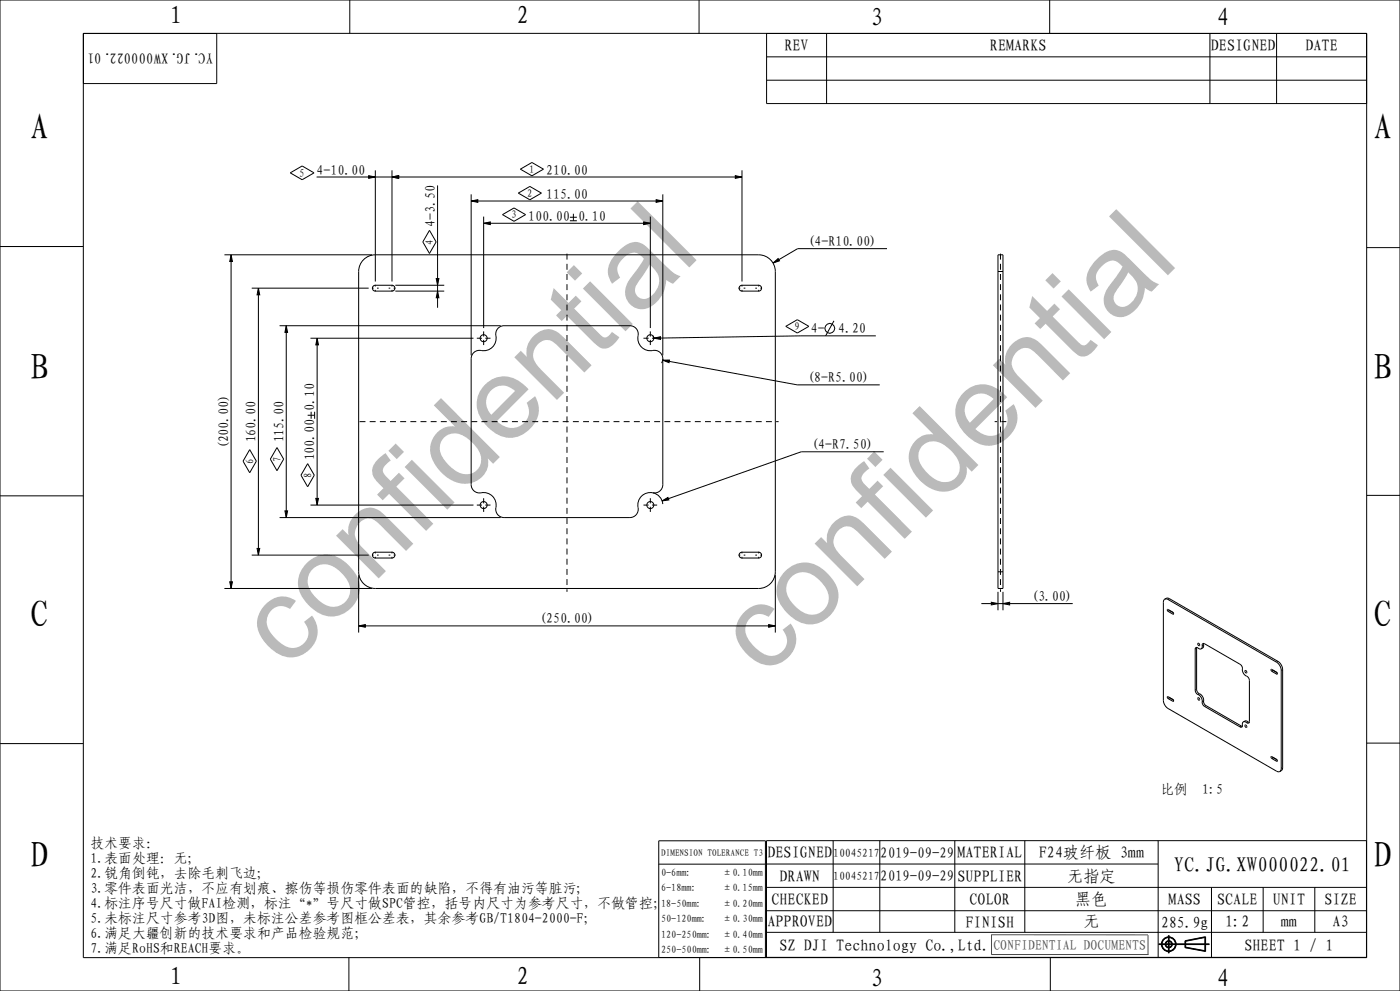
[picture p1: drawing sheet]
<svg xmlns="http://www.w3.org/2000/svg" width="420mm" height="297mm" viewBox="0 0 420 297" stroke-linecap="round" stroke-linejoin="round" font-family="sans-serif">
<g fill="#000">
<path d="M110.6 52.6l2 .4-2 .4zM117.6 53l2-.4v.8zM220.6 52.6l2 .4-2 .4zM69.3 76.4l.4 2h-.8zM141.3 60.2l2-.4v.8zM145.1 66.9l2-.4v.8zM193.1 66.5l2 .4-2 .4zM196.8 59.8l2 .4-2 .4zM231.9 78.8l1.5-1.3 .4 .7zM77.5 86.4l.4 2h-.8zM85.9 97.6l.4 2h-.8zM130.9 83.5h.8l-.4 2z"/>
<path d="M131.3 87.2l.4 2h-.8zM95.1 101.4l.4 2h-.8zM196.1 101.3l2-.4 .1 .8zM198.8 107.9h2l-.1 .8zM85.5 153.1h.8l-.4 2zM94.7 149.4h.8l-.4 2zM198.6 150.1l1.8-1 .3 .7zM68.9 174.4h.8l-.4 2zM77.1 164.4h.8l-.4 2zM107.6 187.6l2-.4v.8zM230.6 187.2l2 .4-2 .4zM297.4 180.5l2 .4-2 .4z"/>
<path d="M300.9 180.9l2-.4v.8z"/>
</g>
<g fill="none" stroke="#000" stroke-width=".3">
<path d="M0 0h420v297h-420zM25 10h385v277h-385zM25 10h40v15h-40zM104.9 0v10M209.7 0v10M230 10h180v21h-180zM230 17h180M248 10v21M314.9 0v10M363 10v21M383 10v21M230 24h180"/>
<path d="M87.1 51.8l3.5-2.1 3.6 2.1-3.6 2.1zM95 53h127.6M110.6 52.6l2 .4-2 .4zM112.6 51v33.4M117.6 53l2-.4v.8zM117.6 51v33.4M131.3 55.6v36.6M141.3 58.2v48.3M155.5 57.9l3.5-2 3.4 2-3.4 2zM156.1 50.7l3.5-2 3.4 2-3.4 2zM196.8 59.8l2 .4-2 .4zM198.8 58.2v48.3"/>
<path d="M220.6 52.6l2 .4-2 .4zM222.6 51v33.4M0 73.9h25M67.3 76.4h44.3M69.3 76.4l.4 2h-.8zM69.3 76.4v100M108.8 78.1a5 5 0 0 1 3.8-1.7h115a5 5 0 0 1 5 5v90a5 5 0 0 1-5 5h-115a5 5 0 0 1-5-5v-90a5 5 0 0 1 1.2-3.3zM128.8 69l2 3.5-2 3.5-2-3.5zM141.3 60.2l2-.4v.8zM141.3 60.2h57.5M145.1 66.9l2-.4v.8zM145.1 64.9v33.4"/>
<path d="M145.1 66.9h50M150.7 64.3l3.5-2 3.5 2-3.5 2zM171 65.1h2.1M171 66.2h2.1M172 64.1v2.1M193.1 66.5l2 .4-2 .4zM195.1 64.9v33.4M231.9 78.8l1.5-1.3 .4 .7zM266.1 74.5h-26.8l-7.4 4.3M299.4 76.4h1.5v100h-1.5zM410 74.2h10M75.5 86.4h35.1"/>
<path d="M77.5 86.4l.4 2h-.8zM77.5 86.4v80M83.9 97.6h66.3M85.9 97.6l.4 2h-.8zM85.9 97.6v57.5M112 85.7l.6-.2h5a.88 .88 0 0 1 .9 .9 .88 .88 0 0 1-.9 .8h-5a.87 .87 0 0 1-.8-.5 .87 .87 0 0 1 .2-1zM118.6 87.2h14.7M118.6 85.5h14.7M130.9 83.5h.8l-.4 2zM131.3 87.2l.4 2h-.8zM222 85.7l.6-.2h5a.88 .88 0 0 1 .9 .9 .88 .88 0 0 1-.9 .8h-5a.87 .87 0 0 1-.8-.5 .87 .87 0 0 1 .2-1zM235.7 97.8l3.5-2 3.5 2-3.5 2z"/>
<path d="M250.2 96.2l-2.5 4.5M93.1 101.4h48.9M95.1 101.4l.4 2h-.8zM95.1 101.4v50M195.8 100.6l.3 .8M196.1 101.3l2-.4 .1 .8zM198.8 107.9h2l-.1 .8zM198.8 107.9l40.4 7.4h24.7M198.8 107.5a2.63 2.63 0 0 0-3.6-2.4 3.8 3.8 0 0 1-3.7-4.9 2.5 2.5 0 0 0-2.5-2.6h-37.8a2.63 2.63 0 0 0-2.4 3.6 3.8 3.8 0 0 1-4.9 3.8 2.5 2.5 0 0 0-2.6 2.5v37.7a2.63 2.63 0 0 0 3.7 2.4 3.8 3.8 0 0 1 3.7 5 2.5 2.5 0 0 0 2.5 2.5h37.8a2.63 2.63 0 0 0 2.3-3.6 3.8 3.8 0 0 1 4.5-3.8M198.8 107.5v37.7a2.5 2.5 0 0 1-3 2.5M198.8 107.5l-.3 1.3M262.8 100.7h-22.5l-44.2 .6"/>
<path d="M74.9 134.8l2 3.4-2 3.5-2-3.5zM83.1 134.1l2 3.5-2 3.5-2-3.5zM92.3 124.4h2.1M92.3 139l2 3.4-2 3.5-2-3.5zM93.3 123.4v2.1M94.4 123.4v2.1M265.1 135.4h-24.7l-41.8 14.7M0 148.6h25M83.9 155.1h66.3M85.5 153.1h.8l-.4 2zM93.1 151.4h48.9M94.7 149.4h.8l-.4 2z"/>
<path d="M195.8 147.7a3.7 3.7 0 0 1 3 3.4M198.6 150.1l1.8-1 .3 .7zM410 148.5h10M67.3 176.4h44.3M68.9 174.4h.8l-.4 2zM75.5 166.4h35.1M77.1 164.4h.8l-.4 2zM107.6 172.4v17.2M112 165.7l.6-.2h5a.88 .88 0 0 1 .9 .9 .88 .88 0 0 1-.9 .8h-5a.87 .87 0 0 1-.8-.5 .87 .87 0 0 1 .2-1zM222 165.7l.6-.2h5a.88 .88 0 0 1 .9 .9 .88 .88 0 0 1-.9 .8h-5a.87 .87 0 0 1-.8-.5 .87 .87 0 0 1 .2-1zM232.6 172.4v17.2M299.4 177.4v5.5"/>
<path d="M300.9 177.4v5.5M349.4 179.6l.8-.4 .6 .2 32.6 18.8 .9 .9 .5 1.6v29.4l-.2 .7-.6 .4M349.4 179.6l-.4 .8v29.5l.5 1.6 .9 .8 32.6 18.8 1 .1M349.4 179.6l1 .1 32.6 18.8 .8 .8 .6 1.6v29.4l-.4 .9M107.6 187.6l2-.4v.8zM107.6 187.6h125M230.6 187.2l2 .4-2 .4zM294.4 180.9h27.4M297.4 180.5l2 .4-2 .4zM300.9 180.9l2-.4v.8zM350.2 182.7l1.7 .8 .2 .5-1.7-.8zM350.7 182.8l1.3 .9"/>
<path d="M359 194v12.6l.2 .7 1.6 1.5 .3 1.8 .5 .8 11.1 6.3M360.4 194.4l-.5 .1-.9-.5-.4 .4v12.5l.2 .7 1.5 1.4 .4 1.9 .6 .8 10.8 6.2 .6-.1v-1l.3-.5M360.4 194.4l.2-.4 .1-1 .6-.1 10.8 6.2 .5 .8 .4 1.9 1.6 1.4 .2 .7v12.5l-.4 .4-.9-.5h-.5M361.1 192.8l-.1 1.2-.6 .4M350.2 208.8l1.7 .8 .2 .6-1.7-.9zM350.7 208.9l1.3 .9M373 216.3l.8-.3 1 .5M381.3 200.6l1.7 .9 .2 .5-1.7-.8zM381.8 200.8l1.3 .8M0 222.9h25M381.3 226.8l1.7 .8 .2 .5-1.7-.8zM381.8 226.9l1.3 .8"/>
<path d="M410 222.7h10M197.6 259h32M197.6 252h32v35h-32zM229.9 251.9h180v35h-180zM229.9 258.9h117.5M249.9 251.9v27.5M263.9 251.9v27.5M286.4 251.9v27.5M307.4 251.9v27.5M347.4 251.9v35M229.9 265.9h180M229.9 272.9h180"/>
<path d="M229.9 279.4h180M363.4 265.9v21M378.9 265.9v13.5M394.4 265.9v13.5M104.7 287v10M209.9 287v10M315.1 287v10M347.6 283.1h15.2M347.6 283h15.2M347.6 282.9h15.2M350.5 280.3v5.4M350.6 280.3v5.4"/>
<path d="M350.7 280.3v5.4M355.5 281.9l6.2-1.2v4.5l-6.2-1.2zM355.6 282l6-1.2v4.2l-6-1.1zM355.7 282.1l5.8-1.1v3.9l-5.8-1z"/>
<circle cx="248.9" cy="98.4" r="1.47"/>
<circle cx="350.6" cy="283" r="2.21"/>
<circle cx="350.6" cy="283" r="2.11"/>
<circle cx="350.6" cy="283" r="2.01"/>
<circle cx="350.6" cy="283" r="1.08"/>
<circle cx="350.6" cy="283" r=".88"/>
<circle cx="350.6" cy="283" r=".98"/>
</g>
<path d="M297.3 280.1l47.1 .1v5.9M297.5 280.2v5.9M344.5 286.1h-47.1" fill="none" stroke="#4d4d4d" stroke-width=".3"/>
<g fill="none" stroke="#000" stroke-width=".3" stroke-dasharray="12.7 1.3 1.8 1.3 1.8 1.3" stroke-linecap="butt">
<path d="M300.9 81.4h-1.5M300.9 171.4h-1.5M350.4 179.7l.4-.3M350.4 183.2l.4-.2M351.8 184l.3-.1M359 194.3l-.4 .2M361.1 193.3l-.4 .2M383 198.5l.4-.3M350.4 209.4l.4-.3M351.8 210.2l.3-.2M359 206.6l-.4 .3M359.8 207.9l-.4 .3"/>
<path d="M361.1 210.1l-.4 .2M361.8 211.5l-.5 .2M372.5 217.6l-.5 .3M374.4 216.3l-.4 .3M381.5 201.2l.5-.3M383 202l.2-.1M384.4 200.9l.4-.2M381.5 227.3l.5-.2M383 228.1l.2-.1M384.4 230.3l.4-.2"/>
</g>
<!-- layer: 02___PRT_ALL_AXES -->
<g fill="none" stroke="#000" stroke-width=".3" stroke-dasharray="1.8 1.3" stroke-dashoffset="48.3" stroke-linecap="butt">
<path d="M112.6 86.4v1M112.6 86.4v-1M112.6 86.4h-1M112.6 86.4h1M117.6 86.4v1M117.6 86.4v-1M117.6 86.4h-1M117.6 86.4h1M222.6 86.4h-1M222.6 86.4h1M222.6 86.4v1M222.6 86.4v-1"/>
<path d="M227.6 86.4h-1M227.6 86.4h1M227.6 86.4v1M227.6 86.4v-1M145.1 101.4v2M145.1 101.4v-2.1M145.1 101.4h-2.1M145.1 101.4h2M195.1 101.4v2M195.1 101.4v-2.1M195.1 101.4h-2.1M195.1 101.4h2"/>
<path d="M145.1 151.4v2M145.1 151.4v-2.1M145.1 151.4h-2.1M145.1 151.4h2M195.1 151.4h-2.1M195.1 151.4h2M195.1 151.4v2M195.1 151.4v-2.1M112.6 166.4v1M112.6 166.4v-1M112.6 166.4h-1M112.6 166.4h1"/>
<path d="M117.6 166.4v1M117.6 166.4v-1M117.6 166.4h-1M117.6 166.4h1M222.6 166.4h-1M222.6 166.4h1M222.6 166.4v1M222.6 166.4v-1M227.6 166.4h-1M227.6 166.4h1M227.6 166.4v1M227.6 166.4v-1"/>
</g>
<path d="M233.6 126.4h-127M298.4 126.4h3.5M170.1 177.4v-102M300.1 177.4v-102" fill="none" stroke="#000" stroke-width=".3" stroke-dasharray="1.8 1.3" stroke-dashoffset="193" stroke-linecap="butt"/>
<g fill="none" stroke="#000" stroke-width=".3">
<path d="M359.4 192.8l.4 .2v.5l-.4-.2zM359.4 209.1l.4 .2v.5l-.4-.2zM373.5 201l.4 .2 .1 .5-.4-.2zM373.5 217.3l.4 .2 .1 .5-.4-.2z"/>
<circle cx="145.1" cy="101.4" r="1.05"/>
<circle cx="195.1" cy="101.4" r="1.05"/>
<circle cx="145.1" cy="151.4" r="1.05"/>
<circle cx="195.1" cy="151.4" r="1.05"/>
</g>
<g font-size="34.9" fill="#bababa">
<text x="85.9" y="201" transform="rotate(-45 85.9 201)">confidential</text>
<text x="229.5" y="203.4" transform="rotate(-45 229.5 203.4)">confidential</text>
</g>
<g font-size="11.1">
<text x="9" y="42">A</text>
<text x="412" y="42">A</text>
<text x="9" y="114">B</text>
<text x="412" y="114">B</text>
<text x="9" y="188">C</text>
<text x="412" y="188">C</text>
<text x="9" y="260">D</text>
<text x="412" y="260">D</text>
</g>
<g font-size="7.6">
<text x="51" y="7.2">1</text>
<text x="155" y="7.2">2</text>
<text x="261" y="7.8">3</text>
<text x="365" y="7.8">4</text>
<text x="51" y="295.2">1</text>
<text x="155" y="295.2">2</text>
<text x="261" y="295.8">3</text>
<text x="365" y="295.8">4</text>
</g>
<text font-size="6.3" x="352.1" y="261.2">YC.JG.XW000022.01</text>
<g font-size="4.9">
<text x="235.3" y="15.3">REV</text>
<text x="297" y="15.3">REMARKS</text>
<text x="363.3" y="15.3">DESIGNED</text>
<text x="391.6" y="15.3">DATE</text>
<text x="230.2" y="257.2">DESIGNED</text>
<text x="287.2" y="257.2">MATERIAL</text>
<text x="311.6" y="257.2">F24玻纤板 3mm</text>
<text x="233.9" y="264.2">DRAWN</text>
<text x="287.2" y="264.2">SUPPLIER</text>
<text x="320.2" y="264.2">无指定</text>
<text x="231.4" y="271.2">CHECKED</text>
<text x="290.9" y="271.2">COLOR</text>
<text x="322.6" y="271.2">黑色</text>
<text x="350.6" y="271.2">MASS</text>
<text x="365.1" y="271.2">SCALE</text>
<text x="381.8" y="271.2">UNIT</text>
<text x="397.3" y="271.2">SIZE</text>
<text x="230.2" y="277.9">APPROVED</text>
<text x="289.7" y="278.2">FINISH</text>
<text x="325" y="277.9">无</text>
<text x="367.5" y="277.9">1:2</text>
<text x="384.3" y="277.9">mm</text>
<text x="399.8" y="277.9">A3</text>
<text x="233.9" y="284.9">SZ DJI Technology Co.,Ltd.</text>
<text x="373.3" y="284.9">SHEET 1 / 1</text>
</g>
<text font-size="4.7" x="348.4" y="278.1">285.9g</text>
<g font-size="4.4">
<text x="63.9" y="15.9" transform="rotate(-180 63.9 15.9)">YC.JG.XW000022.01</text>
<text x="264.1" y="257">2019-09-29</text>
<text x="264.1" y="264">2019-09-29</text>
</g>
<g font-size="4.2">
<text x="95" y="52.3">4-10.00</text>
<text x="163.9" y="52.3">210.00</text>
<text x="163.9" y="59.5">115.00</text>
<text x="130.5" y="68.1" transform="rotate(-90 130.5 68.1)">4-3.50</text>
<text x="158.5" y="66.2">100.00</text>
<text x="173.4" y="66.2">0.10</text>
<text x="242.3" y="73.8">(4-R10.00)</text>
<text x="243.3" y="99.9">4-</text>
<text x="251.4" y="99.9">4.20</text>
<text x="242.2" y="114.6">(8-R5.00)</text>
<text x="94.4" y="123" transform="rotate(-90 94.4 123)">0.10</text>
<text x="68.6" y="134.7" transform="rotate(-90 68.6 134.7)">(200.00)</text>
<text x="76.8" y="132.6" transform="rotate(-90 76.8 132.6)">160.00</text>
<text x="85.1" y="132.6" transform="rotate(-90 85.1 132.6)">115.00</text>
<text x="94.4" y="138" transform="rotate(-90 94.4 138)">100.00</text>
<text x="243.4" y="134.6">(4-R7.50)</text>
<text x="309.3" y="180.1">(3.00)</text>
<text x="161.8" y="186.8">(250.00)</text>
<text x="348.2" y="237.9">比例</text>
<text x="360.7" y="237.9">1:5</text>
<text x="27.2" y="254.1">技术要求：</text>
<text x="27.2" y="258.6">1.表面处理：无;</text>
<text x="27.2" y="263.1">2.锐角倒钝，去除毛刺飞边;</text>
<text x="27.2" y="267.6">3.零件表面光洁，不应有划痕、擦伤等损伤零件表面的缺陷，不得有油污等脏污;</text>
<text x="27.2" y="272.1">4.标注序号尺寸做FAI检测，标注“*”号尺寸做SPC管控，括号内尺寸为参考尺寸，不做管控；</text>
<text x="27.2" y="276.6">5.未标注尺寸参考3D图，未标注公差参考图框公差表，其余参考GB/T1804-2000-F；</text>
<text x="27.2" y="281.1">6.满足大疆创新的技术要求和产品检验规范；</text>
<text x="27.2" y="285.6">7.满足RoHS和REACH要求。</text>
</g>
<text font-size="4.2" fill="#4d4d4d" x="298" y="284.6">CONFIDENTIAL DOCUMENTS</text>
<g font-size="3.5">
<text x="250" y="256.7">10045217</text>
<text x="250" y="263.7">10045217</text>
</g>
<text font-size="3.3" x="89.8" y="53">5</text>
<g font-size="3.2">
<text x="158.7" y="51.8">1</text>
<text x="158.1" y="59">2</text>
<text x="153.4" y="65.5">3</text>
<text x="130" y="73.3" transform="rotate(-90 130 73.3)">4</text>
<text x="238.4" y="98.9">9</text>
<text x="76.1" y="139" transform="rotate(-90 76.1 139)">6</text>
<text x="84.2" y="138.4" transform="rotate(-90 84.2 138.4)">7</text>
<text x="93.4" y="143.3" transform="rotate(-90 93.4 143.3)">8</text>
</g>
<g font-size="3.1">
<text x="198.3" y="262.5">0-6mm:</text>
<text x="216.7" y="262.5">±0.10mm</text>
<text x="198.3" y="267.1">6-18mm:</text>
<text x="216.7" y="267.1">±0.15mm</text>
<text x="198.3" y="271.8">18-50mm:</text>
<text x="216.7" y="271.8">±0.20mm</text>
<text x="198.3" y="276.4">50-120mm:</text>
<text x="198.3" y="281">120-250mm:</text>
<text x="216.7" y="276.4">±0.30mm</text>
<text x="216.7" y="281">±0.40mm</text>
<text x="198.3" y="285.6">250-500mm:</text>
<text x="216.7" y="285.6">±0.50mm</text>
</g>
<text font-size="2.8" x="198.3" y="256.5">DIMENSION TOLERANCE T3</text>
</svg>
